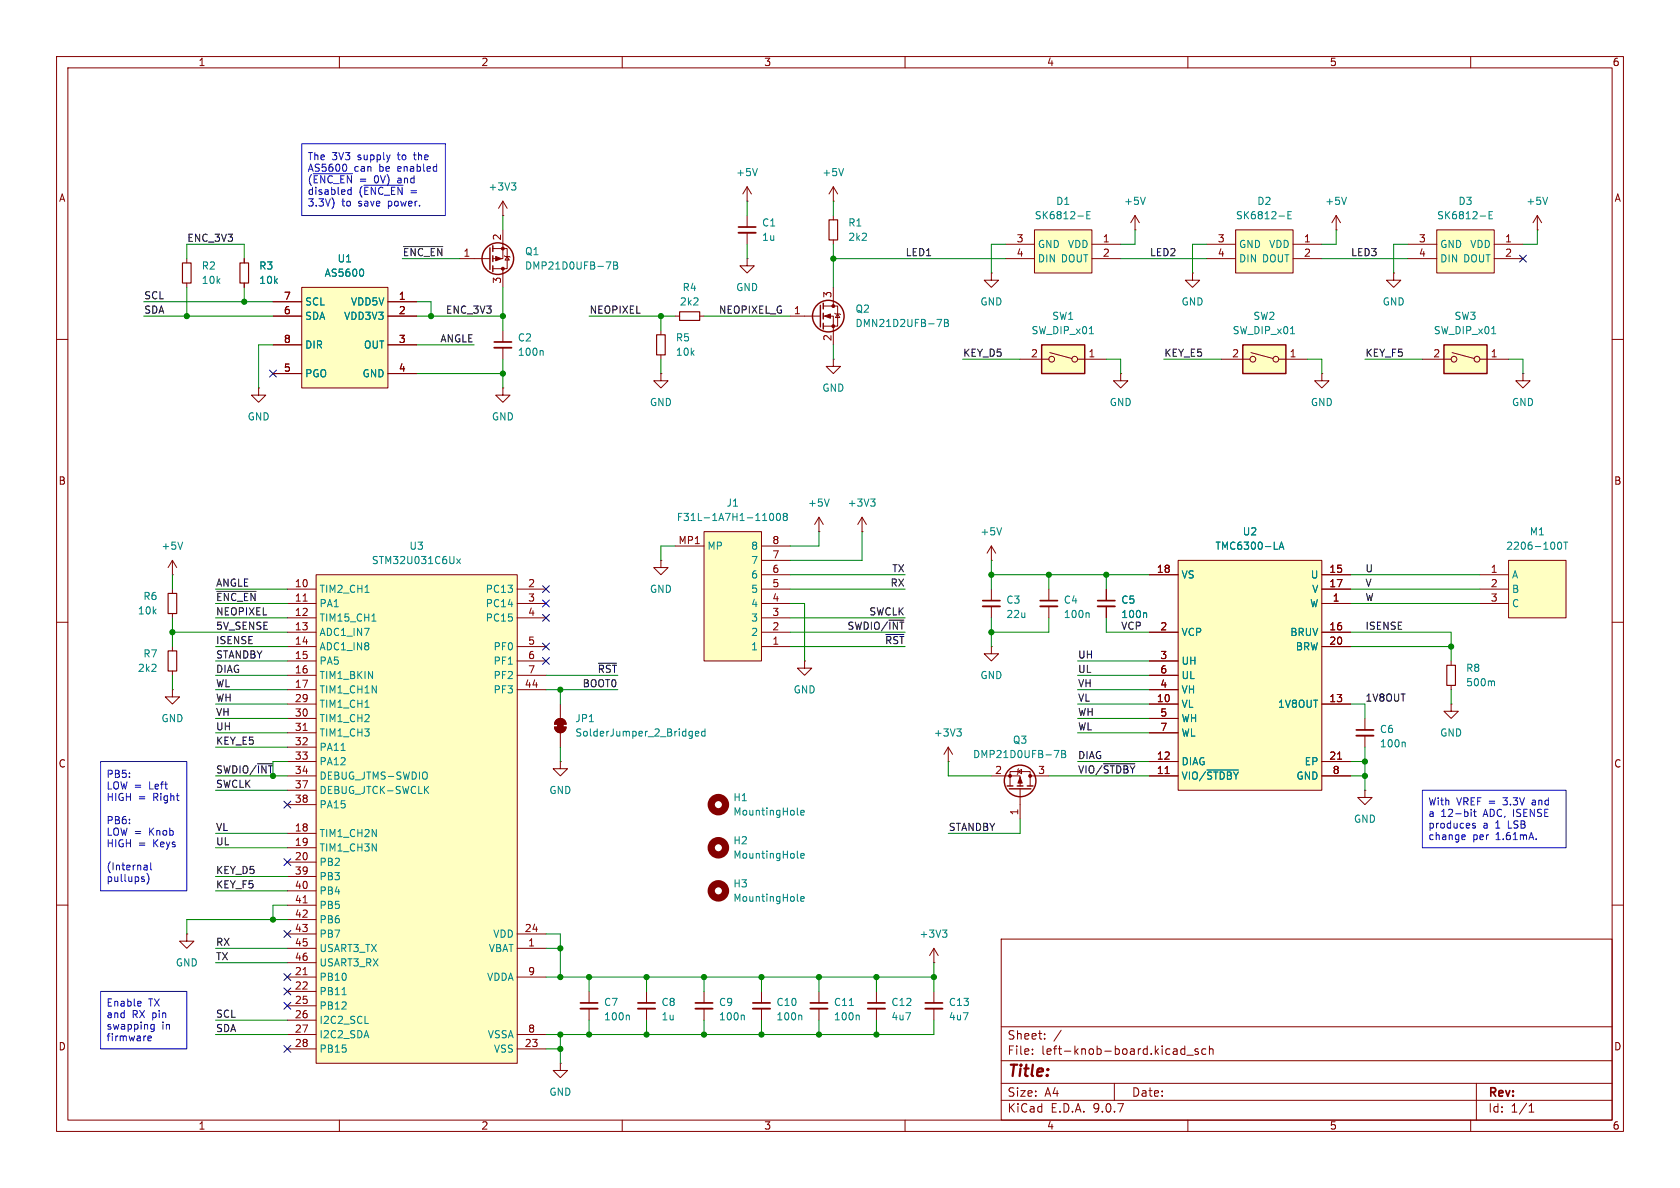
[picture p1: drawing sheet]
<svg xmlns="http://www.w3.org/2000/svg" width="297mm" height="210mm" viewBox="0 0 297 210" stroke-linecap="round" stroke-linejoin="round" font-family="sans-serif">
<path d="M0 0h297v210h-297z" fill="#fff" stroke="#fff" stroke-width=".18"/>
<g fill="none" stroke="#840000" stroke-width=".18">
<path d="M10 10h277v190h-277zM12 12h273v186h-273zM60 10v2M110 10v2M160 10v2M210 10v2M260 10v2M10 60h2M285 60h2M10 110h2M285 110h2M10 160h2"/>
<path d="M177 166h108v32h-108zM285 160h2M60 198v2M110 198v2M160 198v2M177 194.5h108M177 191.5h108M177 187.5h108M177 181.5h108M182.5 186.3v.1M182.5 185.5v.1M184.7 183.6v.1"/>
<path d="M184.7 182.8v.1M187.6 182.1l-1.3 2M197 191.5v3M209.5 184.9v1.5M209.5 185.5l-.5-.1-.3 .3v.4l.2 .2h.6M209.8 186.5h1.2M210 198v2M211.8 185.5l-.3-.1-.3 .2 .1 .2 .5 .2v.3h-.6M213.2 185.5l-.5-.1-.2 .3v.4l.1 .2h.6M213.8 185.5l.2-.1 .4 .1 .1 .9M213.8 184.9v1.5M260 198v2"/>
<path d="M261 191.5v6.5M270.3 196.6h.9M270.3 195.5l.4-.4v1.5"/>
</g>
<path d="M266.7 99.1h10.2v10.1h-10.2z" fill="#ffffc2"/>
<path d="M266.7 99.1h10.2v10.1h-10.2zM261.6 101.6h5.1M261.6 104.1h5.1M261.6 106.7h5.1" fill="none" stroke="#840000" stroke-width=".18"/>
<path d="M275.5 96l.2-.2a.68 .68 0 0 1 .4 .7 .68 .68 0 0 1-.4 .6l-.2-.1-.2-.4zM276.4 95.8h.8M276.8 95.8v1.3M141 151.5l.1 .2M141.6 151.3l.6-.1-.1-.3h-.4l-.1 .1v.6h.5" fill="none" stroke="#008484" stroke-width=".18"/>
<circle cx="127" cy="149.9" r="1.27" fill="none" stroke="#840000" stroke-width="1.3"/>
<path d="M219.7 61h7.6v5h-7.6z" fill="#ffffc2"/>
<g fill="none" stroke="#840000" stroke-width=".18">
<path d="M215.9 63.5h5.1M221.2 62.3l3.8 1.1M226.1 63.5h5M144.8 175.3v2M144.8 178.3v2"/>
<circle cx="221.5" cy="63.5" r=".51"/>
<circle cx="225.6" cy="63.5" r=".51"/>
</g>
<path d="M219.7 61h7.6v5h-7.6z" fill="none" stroke="#840000" stroke-width=".25"/>
<path d="M228.1 59h.8M150.2 177.8h.7M151.7 179.4l.2 .2v.7" fill="none" stroke="#008484" stroke-width=".18"/>
<path d="M143.3 177.3h3" fill="none" stroke="#840000" stroke-width=".3"/>
<path d="M143.3 178.3h3" fill="none" stroke="#840000" stroke-width=".33"/>
<path d="M218.4 40.6h10.2v7.7h-10.2z" fill="#ffffc2"/>
<g fill="none" stroke="#840000" stroke-width=".18">
<path d="M88.9 38.1h.1M88.9 35.6l.8 1.2M88.9 35.6l-.8 1.2M88.9 35.6v2.5M271.8 38.1l-.8 1.3M271.8 38.1l.7 1.3M271.8 38.1v2.5M210.8 48.3v1.2h1.3l-1.3 1.3-1.3-1.3h1.3M210.8 48.3h.1M213.4 43.2h5M213.4 45.7h5M218.4 40.6h10.2v7.7h-10.2z"/>
<path d="M228.6 43.2h5.1M228.6 45.7h5.1M271.8 40.6h.1M88.9 68.6v1.3h1.3l-1.3 1.2-1.3-1.2h1.3M88.9 68.6h.1M175.3 104.1v2.1M175.3 107.2v2M30.5 121.9v1.3h-1.3l1.3 1.3 1.2-1.3h-1.2M30.5 121.9h.1"/>
</g>
<path d="M90.4 32.3h.8l-.4 .5M91 32.8l.2 .3v.3l-.2 .2M226.1 38.2h1M227.7 38h.4M228.3 37.4h-.6v1.3h.6M273.6 34.9l-.4 1.2" fill="none" stroke="#008484" stroke-width=".18"/>
<path d="M173.7 106.2h3.1" fill="none" stroke="#840000" stroke-width=".3"/>
<path d="M173.7 107.2h3.1" fill="none" stroke="#840000" stroke-width=".33"/>
<path d="M254 40.6h10.2v7.7h-10.2z" fill="#ffffc2"/>
<g fill="none" stroke="#840000" stroke-width=".18">
<path d="M248.9 43.2h5.1M248.9 45.7h5.1M254 40.6h10.2v7.7h-10.2zM264.2 43.2h5M264.2 45.7h5M233.7 66v1.3h-1.3l1.3 1.3 1.2-1.3h-1.2M233.7 66h.1M30.5 99.1v2.5M30.5 99.1l.7 1.2M30.5 99.1l-.8 1.2M30.5 101.6h.1M30.5 104.1v.8"/>
<path d="M30.5 108.5v.7M30.5 114.3v.8M30.5 118.6v.8M33 165.1v1.3h1.3l-1.3 1.2-1.3-1.2h1.3M33 165.1h.1M154.9 175.3v2M154.9 178.3v2M165.1 170.2h.1M165.1 167.6l-.8 1.3M165.1 167.6l.8 1.3M165.1 167.6v2.6M165.1 175.3v2"/>
<path d="M165.1 178.3v2M99.1 188v1.2h1.2l-1.2 1.3-1.3-1.3h1.3M99.1 188h.1"/>
</g>
<path d="M261.7 38.2h.9M263.3 38h.4M263.9 37.4h-.6v1.3h.6M32.3 95.8l-.4 1.3M166.6 164.4h.8l-.4 .5M167.2 164.9l.2 .2v.3l-.2 .3" fill="none" stroke="#008484" stroke-width=".18"/>
<path d="M153.4 177.3h3.1M163.6 177.3h3" fill="none" stroke="#840000" stroke-width=".3"/>
<path d="M153.4 178.3h3.1M163.6 178.3h3" fill="none" stroke="#840000" stroke-width=".33"/>
<path d="M29.7 115.1h1.5v3.5h-1.5zM29.7 104.9h1.5v3.6h-1.5z" fill="none" stroke="#840000" stroke-width=".2"/>
<path d="M55.9 101.6h35.5v86.4h-35.5z" fill="#ffffc2"/>
<g fill="none" stroke="#840000" stroke-width=".18">
<path d="M147.3 35.6h.1M147.3 33l-.7 1.3M147.3 33l.8 1.3M147.3 33v2.6M236.2 38.1l-.7 1.3M236.2 38.1l.8 1.3M236.2 38.1v2.5M33 45.7v.8M33 50v.8M43.2 45.7v.8M43.2 50v.8M236.2 40.6h.1"/>
<path d="M246.4 48.3v1.2h1.2l-1.2 1.3-1.3-1.3h1.3M246.4 48.3h.1M45.7 68.6v1.3h1.3l-1.3 1.2-1.3-1.2h1.3M45.7 68.6h.1M50.8 104.1h5.1M50.8 106.7h5.1M50.8 109.2h5.1M50.8 111.8h5.1M50.8 114.3h5.1M50.8 116.8h5.1M50.8 119.4h5.1M53.6 106.3h.7"/>
<path d="M55.9 101.6h35.5v86.4h-35.5zM91.4 104.1h5.1M91.4 106.7h5.1M91.4 109.2h5.1M91.4 114.3h5.1M91.4 116.8h5.1M91.4 119.4h5.1M256.5 116.8v.8M50.8 121.9h5.1M50.8 124.5h5.1M50.8 127h5.1M50.8 129.5h5.1"/>
<path d="M50.8 132.1h5.1M50.8 134.6h5.1M50.8 137.2h5.1M50.8 139.7h5.1M53.6 129.1h.7M91.4 121.9h5.1M175.3 137.2h5v1.7M178.6 138.9v-2.5h3.5v2.5M180 136.4l.6-.4v.8zM180.1 135.9l-.1 .1v.8l-.2 .1M180.3 139.4v5.4M182.1 137.2h3.3"/>
<path d="M241.3 139.7v1.3h1.3l-1.3 1.2-1.3-1.2h1.3M241.3 139.7h.1M241.3 127v2M241.3 130v2.1M256.5 124.5v1.2h1.3l-1.3 1.3-1.2-1.3h1.2M256.5 124.5h.1M256.5 121.2v.7M50.8 142.2h5.1M50.8 147.3h5.1M50.8 149.9h5.1M50.8 152.4h5.1M50.8 154.9h5.1"/>
<path d="M50.8 157.5h5.1M53.6 159.6h.7M50.8 160h5.1M50.8 162.6h5.1M50.8 165.1h5.1M50.8 167.6h5.1M50.8 170.2h5.1M50.8 172.7h5.1M50.8 175.3h5.1M50.8 177.8h5.1M53.6 172.3h.7M91.4 165.1h5.1"/>
<path d="M91.4 167.6h5.1M91.4 172.7h5.1M114.3 175.3v2M114.3 178.3v2M134.6 175.3v2M134.6 178.3v2M50.8 180.3h5.1M50.8 182.9h5.1M50.8 185.4h5.1M91.4 182.9h5.1M91.4 185.4h5.1"/>
</g>
<g fill="none" stroke="#008484" stroke-width=".18">
<path d="M149.1 29.8l-.4 1.3M238 34.9l-.4 1.2M80.7 98.8l.7 .8M81.4 98.8l-.7 .8M64.5 104.7h.8M65.7 109.8h.8M60.3 132.7h.7M64.5 125h.8M75.2 139.6l.6 .7M75.4 136.5a.9 .9 0 0 1 0 1.2M75.8 139l-.7 .7M186.4 132.7h.8l-.5 1.2"/>
<path d="M187.7 132.7h.4l.3 .2-.3 .4 .3 .1v.3l-.2 .2h-.5zM187.7 133.3h.4M248.2 131.2l.2 .2v.6M263.8 120.4l.4 .2v.6M60.5 175.8h.7M141.6 179.4l.1 .2v.7M64.5 180.9h.6"/>
</g>
<path d="M32.3 46.5h1.5v3.5h-1.5zM42.4 46.5h1.5v3.5h-1.5zM255.8 117.6h1.5v3.6h-1.5z" fill="none" stroke="#840000" stroke-width=".2"/>
<path d="M239.8 129h3M112.8 177.3h3M133.1 177.3h3" fill="none" stroke="#840000" stroke-width=".3"/>
<path d="M239.8 130h3M112.8 178.3h3M133.1 178.3h3" fill="none" stroke="#840000" stroke-width=".33"/>
<g fill="none" stroke="#840000" stroke-width=".25">
<path d="M178.1 138.9h1M178.4 139.4h3.8M179.8 138.9h1M181.6 138.9h1"/>
<circle cx="180.3" cy="138" r="2.79"/>
</g>
<g fill="#840000" stroke="#840000" stroke-width=".18">
<path d="M180.3 137.4l.4 1h-.7z"/>
<circle cx="182.1" cy="137.2" r=".25"/>
<circle cx="178.6" cy="137.2" r=".25"/>
</g>
<path d="M255.3 61h7.6v5h-7.6z" fill="#ffffc2"/>
<g fill="none" stroke="#840000" stroke-width=".18">
<path d="M251.5 63.5h5M256.7 62.3l3.9 1.1M261.6 63.5h5.1M269.2 66v1.3h-1.2l1.2 1.3 1.3-1.3h-1.3M269.2 66h.1M116.8 99.1v1.2h1.3l-1.3 1.3-1.2-1.3h1.2M116.8 99.1h.1M144.8 94h.1M144.8 91.4l-.8 1.3M144.8 91.4l.7 1.3M144.8 91.4v2.6M142.2 116.8v1.3h1.3l-1.3 1.3-1.2-1.3h1.2"/>
<path d="M142.2 116.8h.1M175.3 114.3v1.3h1.2l-1.2 1.2-1.3-1.2h1.3M175.3 114.3h.1M167.6 134.6h.1M167.6 132.1l-.7 1.3M167.6 132.1l.8 1.3M167.6 132.1v2.5M124.5 175.3v2M124.5 178.3v2"/>
<circle cx="257" cy="63.5" r=".51"/>
<circle cx="261.1" cy="63.5" r=".51"/>
</g>
<path d="M255.3 61h7.6v5h-7.6z" fill="none" stroke="#840000" stroke-width=".25"/>
<path d="M263.7 59h.7M146.6 88.2l-.4 1.3M169.2 128.8h.7l-.4 .5M169.7 129.3l.2 .3v.3l-.2 .2M131.4 179.4l.2 .2v.7" fill="none" stroke="#008484" stroke-width=".18"/>
<path d="M122.9 177.3h3.1" fill="none" stroke="#840000" stroke-width=".3"/>
<path d="M122.9 178.3h3.1" fill="none" stroke="#840000" stroke-width=".33"/>
<path d="M124.5 94h10.1v22.8h-10.1z" fill="#ffffc2"/>
<g fill="none" stroke="#840000" stroke-width=".18">
<path d="M132.1 35.6h.1M132.1 33v2.6M132.1 38.1v2M132.1 33l-.8 1.3M132.1 33l.7 1.3M200.7 38.1l-.8 1.3M200.7 38.1l.7 1.3M200.7 38.1v2.5M116.8 58.4v.8M119.4 55.9h.7M123.7 55.9h.8M132.1 45.7v1.3h1.2l-1.2 1.3-1.3-1.3h1.3"/>
<path d="M132.1 45.7h.1M132.1 41.1v2.1M200.7 40.6h.1M116.8 66v1.3h1.3l-1.3 1.3-1.2-1.3h1.2M116.8 66h.1M116.8 62.7v.8M147.3 63.5v1.3h1.3l-1.3 1.2-1.3-1.2h1.3M147.3 63.5h.1M119.4 96.5h5.1M124.5 94h10.1v22.8h-10.1zM134.6 99.1h5.1M134.6 96.5h5.1"/>
<path d="M134.6 114.3h5.1M134.6 111.8h5.1M134.6 109.2h5.1M134.6 106.7h5.1M134.6 104.1h5.1M134.6 101.6h5.1M98 128.5h2.1a1.02 1.02 0 0 1-1 1 1.02 1.02 0 0 1-1.1-1zM98.3 127.3a1.02 1.02 0 0 1 1.1-.2 1.02 1.02 0 0 1 .7 .9h-2.1zM99.1 134.6v1.3h-1.3l1.3 1.3 1.2-1.3h-1.2M99.1 134.6h.1M99.1 124.5v2.5M99.1 129.5v2.6"/>
</g>
<g fill="none" stroke="#008484" stroke-width=".18">
<path d="M133.9 29.8l-.4 1.3M202.5 34.9l-.4 1.2M136.2 90.9l.1-.2a.68 .68 0 0 1 .5 .7 .68 .68 0 0 1-.5 .6l-.1-.1-.2-.4zM137.4 90.8l.2-.1a.68 .68 0 0 1 .4 .7 .68 .68 0 0 1-.4 .6 .84 .84 0 0 1-.2-1.2zM138.7 91.3l-.2-.2 .2-.4h.2l.3 .3-.3 .3M138.7 91.3l-.2 .2v.4l.2 .1h.4l.1-.2v-.3l-.3-.2M138.7 91.3h.2M122 129.3h.4M122.4 129.3v1l-.2 .2M122.4 130.1h-.4M122.9 129.7l.6-.1v-.3h-.4l-.2 .2 .1 .6h.5M124.6 129.3h-.3l-.3 .2 .1 .6h.5"/>
<path d="M124.6 128.8v1.3"/>
</g>
<g fill="#840000" stroke="#840000" stroke-width=".18">
<path d="M98.6 127.8h1v1h-1z"/>
<path d="M98 128.5h2.1a1.02 1.02 0 0 1-1 1 1.02 1.02 0 0 1-1.1-1z"/>
<path d="M98.3 127.3a1.02 1.02 0 0 1 1.1-.2 1.02 1.02 0 0 1 .7 .9h-2.1z"/>
</g>
<path d="M130.6 40.1h3" fill="none" stroke="#840000" stroke-width=".3"/>
<path d="M130.6 41.1h3" fill="none" stroke="#840000" stroke-width=".33"/>
<path d="M116.1 59.2h1.5v3.5h-1.5zM120.1 55.1h3.6v1.5h-3.6z" fill="none" stroke="#840000" stroke-width=".2"/>
<path d="M184.1 61h7.7v5h-7.7z" fill="#ffffc2"/>
<g fill="none" stroke="#840000" stroke-width=".18">
<path d="M180.3 63.5h5.1M185.6 62.3l3.9 1.1M190.5 63.5h5.1"/>
<circle cx="185.9" cy="63.5" r=".51"/>
<circle cx="190" cy="63.5" r=".51"/>
</g>
<path d="M184.1 61h7.7v5h-7.7z" fill="none" stroke="#840000" stroke-width=".25"/>
<path d="M192.6 59h.7" fill="none" stroke="#008484" stroke-width=".18"/>
<path d="M182.9 40.6h10.1v7.7h-10.1z" fill="#ffffc2"/>
<path d="M177.8 43.2h5.1M177.8 45.7h5.1M182.9 40.6h10.1v7.7h-10.1zM193 43.2h5.1M193 45.7h5.1M198.1 66v1.3h-1.3l1.3 1.3 1.3-1.3h-1.3M198.1 66h.1M185.4 104.1v2.1M185.4 107.2v2M104.1 175.3v2M104.1 178.3v2" fill="none" stroke="#840000" stroke-width=".18"/>
<path d="M190.6 38.2h.9M192.1 38h.5M192.7 37.4h-.6v1.3h.6M192.4 108.3l.1 .2v.7M141 159.1l.1 .2M141 143.9l.1 .2M141.6 158.9l.6-.1-.1-.3h-.4l-.1 .2v.6h.5M141.6 143.7l.6-.2-.1-.2-.4-.1-.1 .2v.6h.5M111.1 179.4l.2 .2v.7" fill="none" stroke="#008484" stroke-width=".18"/>
<path d="M183.9 106.2h3M102.6 177.3h3.1" fill="none" stroke="#840000" stroke-width=".3"/>
<path d="M183.9 107.2h3M102.6 178.3h3.1" fill="none" stroke="#840000" stroke-width=".33"/>
<g fill="none" stroke="#840000" stroke-width="1.3">
<circle cx="127" cy="157.5" r="1.27"/>
<circle cx="127" cy="142.2" r="1.27"/>
</g>
<path d="M208.3 99.1h25.4v40.6h-25.4z" fill="#ffffc2"/>
<g fill="none" stroke="#840000" stroke-width=".18">
<path d="M88.9 58.4v2.1M88.9 61.5v2M152.4 94h.1M152.4 91.4l-.8 1.3M152.4 91.4l.8 1.3M152.4 91.4v2.6M175.3 99.1h.1M175.3 96.5l-.8 1.3M175.3 96.5l.7 1.3M175.3 96.5v2.6M208.3 99.1h25.4v40.6h-25.4zM195.6 104.1v2.1"/>
<path d="M195.6 107.2v2M203.2 101.6h5.1M203.2 111.8h5.1M203.2 116.8h5.1M203.2 119.4h5.1M233.7 101.6h5.1M233.7 111.8h5.1M233.7 104.1h5.1M233.7 106.7h5.1M233.7 114.3h5.1M203.2 121.9h5.1M203.2 124.5h5.1"/>
<path d="M203.2 127h5.1M203.2 129.5h5.1M203.2 134.6h5.1M203.2 137.2h5.1M206 136.7h.7M233.7 124.5h5.1M233.7 134.6h5.1M233.7 137.2h5.1M236.5 134.2h.7"/>
</g>
<path d="M95.8 62l.2 .2v.6M153.9 88.2h.8l-.4 .5M154.5 88.7l.2 .2v.3l-.2 .3M177.1 93.3l-.4 1.3M226.1 97.1l.4-1.3 .5 1.3M226.2 96.7h.6M202.5 108.3l.2 .2v.7M213.4 136.1h5.5" fill="none" stroke="#008484" stroke-width=".18"/>
<path d="M87.4 60.5h3M194.1 106.2h3" fill="none" stroke="#840000" stroke-width=".3"/>
<path d="M87.4 61.5h3M194.1 107.2h3" fill="none" stroke="#840000" stroke-width=".33"/>
<path d="M53.3 50.8h15.3v17.8h-15.3z" fill="#ffffc2"/>
<g fill="none" stroke="#840000" stroke-width=".18">
<path d="M147.3 38.1v.8M43.2 45.7v.8M43.2 50v.8M48.3 53.3h5M48.3 55.9h5M53.3 50.8h15.3v17.8h-15.3zM68.6 53.3h5.1M68.6 55.9h5.1M81.3 45.7h5.3M87.1 43.9h2.6v3.6h-2.6M88.9 40.6v5.1h-1.8M88.9 47.5v3.3"/>
<path d="M89.2 45.2l.1 .1h.7l.2 .2M89.7 45.3l.3 .7h-.7zM139.7 55.9h5.3M145.5 54.1h2.6v3.6h-2.6M145.5 55.9h1.8v5.1M147.3 42.4v.8M147.3 50.8v3.3M147.6 55.4l.1 .1h.8l.1 .1M148.1 55.5l.4 .6h-.8zM175.3 48.3v1.2h1.2l-1.2 1.3-1.3-1.3h1.3M175.3 48.3h.1M48.3 61h5"/>
<path d="M48.3 66h5M68.6 61h5.1M68.6 66h5.1M195.6 104.1v2.1M195.6 107.2v2M203.2 101.6h5.1M203.2 111.8h5.1M203.2 116.8h5.1M203.2 119.4h5.1M233.7 101.6h5.1M233.7 111.8h5.1M233.7 104.1h5.1"/>
<path d="M233.7 106.7h5.1M233.7 114.3h5.1M203.2 121.9h5.1M203.2 124.5h5.1M203.2 127h5.1M203.2 129.5h5.1M203.2 134.6h5.1M203.2 137.2h5.1M206 136.7h.7M233.7 124.5h5.1M233.7 134.6h5.1M233.7 137.2h5.1"/>
<path d="M236.5 134.2h.7"/>
</g>
<path d="M64.1 47.6l.2 .5-.2 .7M107.2 46.3h.8l-.5 1.3M108.5 46.3h.4l.2 .2-.2 .4 .2 .1 .1 .3-.2 .3h-.5zM108.5 46.9h.4M165.6 56.5h.9l-.6 1.2M167 56.5h.4l.2 .2-.2 .4 .2 .1 .1 .3-.3 .2h-.4zM167 57.1h.4M226.1 97.1l.4-1.3 .5 1.3M226.2 96.7h.6M202.5 108.3l.2 .2v.7M213.4 136.1h5.5" fill="none" stroke="#008484" stroke-width=".18"/>
<g fill="none" stroke="#840000" stroke-width=".25">
<path d="M86.6 43.8v3.8M87.1 43.4v1.1M87.1 45.2v1M87.1 47v1M145 54v3.8M145.5 53.6v1M145.5 55.4v1M145.5 57.2v1"/>
<circle cx="88" cy="45.7" r="2.79"/>
<circle cx="146.4" cy="55.9" r="2.79"/>
</g>
<g fill="#840000" stroke="#840000" stroke-width=".18">
<path d="M145.8 55.9l1-.4v.8z"/>
<path d="M87.6 45.3l1 .4-1 .4z"/>
<circle cx="147.3" cy="54.1" r=".25"/>
<circle cx="147.3" cy="57.7" r=".25"/>
<circle cx="88.9" cy="47.5" r=".25"/>
<circle cx="88.9" cy="43.9" r=".25"/>
</g>
<path d="M146.6 38.9h1.5v3.5h-1.5z" fill="none" stroke="#840000" stroke-width=".2"/>
<path d="M71.3 43.6h7M38.3 104.5h7M105.8 117.2h3.2M156.6 112.2h3.2M195.1 135h5.5" fill="none" stroke="#000" stroke-width=".18"/>
<g fill="none" stroke="#008400" stroke-width=".18">
<path d="M88.9 38.1v2.5M132.1 35.6v2.5M147.3 35.6v2.5M25.4 53.3h22.9M25.4 55.9h22.9M33 45.7v-2.5h10.2v2.5M33 50.8v5.1M43.2 50.8v2.5M71.1 45.7h10.2M73.7 53.3h2.5v2.6M73.7 55.9h15.2M88.9 50.8v7.6"/>
<path d="M104.1 55.9h15.3M116.8 55.9v2.5M124.5 55.9h15.2M132.1 43.2v2.5M147.3 43.2v7.6M147.3 45.7h30.5M177.8 43.2h-2.5v5.1M198.1 45.7h15.3M200.7 40.6v2.6h-2.6M213.4 43.2h-2.6v5.1M233.7 45.7h15.2M236.2 40.6v2.6h-2.5"/>
<path d="M248.9 43.2h-2.5v5.1M271.8 40.6v2.6h-2.6M48.3 61h-2.6v7.6M73.7 61h10.1M73.7 66h15.2M88.9 63.5v5.1M116.8 63.5v2.5M147.3 61v2.5M170.2 63.5h10.1M195.6 63.5h2.5v2.5M205.7 63.5h10.2M231.1 63.5h2.6v2.5"/>
<path d="M241.3 63.5h10.2M266.7 63.5h2.5v2.5M119.4 96.5h-2.6v2.6M144.8 94v2.5h-5.1M152.4 94v5.1h-12.7M175.3 99.1v5M30.5 111.8h20.3M30.5 101.6v2.5M30.5 109.2v5.1M30.5 119.4v2.5M38.1 104.1h12.7M38.1 106.7h12.7"/>
<path d="M38.1 114.3h12.7M38.1 116.8h12.7M38.1 119.4h12.7M38.1 109.2h12.7M96.5 119.4h12.7M139.7 104.1h20.3M139.7 106.7h2.5v10.1M139.7 101.6h20.3M139.7 111.8h20.3M139.7 114.3h20.3M139.7 109.2h20.3M175.3 101.6h27.9"/>
<path d="M175.3 109.2v5.1M185.4 109.2v2.6h-10.1M185.4 101.6v2.5M190.5 116.8h12.7M190.5 119.4h12.7M195.6 109.2v2.6h7.6M195.6 101.6v2.5M238.8 111.8h17.7v5M238.8 104.1h22.8M238.8 106.7h22.8M238.8 101.6h22.8M238.8 114.3h17.7"/>
<path d="M38.1 137.2h12.7M38.1 124.5h12.7M38.1 127h12.7M38.1 129.5h12.7M38.1 121.9h12.7M38.1 139.7h12.7M38.1 132.1h12.7M50.8 134.6h-2.5v2.6M96.5 121.9h12.7M99.1 121.9v2.6M99.1 132.1v2.5M167.6 134.6v2.6h7.7"/>
<path d="M185.4 137.2h17.8M190.5 134.6h12.7M190.5 124.5h12.7M190.5 127h12.7M190.5 129.5h12.7M190.5 121.9h12.7M238.8 124.5h2.5v2.5M238.8 134.6h2.5M238.8 137.2h2.5M241.3 132.1v7.6M256.5 121.9v2.6M38.1 147.3h12.7"/>
<path d="M38.1 149.9h12.7M38.1 154.9h12.7M38.1 157.5h12.7M180.3 144.8v2.5h-12.7M38.1 167.6h12.7M38.1 170.2h12.7M50.8 162.6h-17.8v2.5M50.8 160h-2.5v2.6M96.5 172.7h68.6M96.5 165.1h2.6v7.6M96.5 167.6h2.6M104.1 172.7v2.6"/>
<path d="M114.3 172.7v2.6M124.5 172.7v2.6M134.6 172.7v2.6M144.8 172.7v2.6M154.9 172.7v2.6M165.1 170.2v5.1M38.1 182.9h12.7M38.1 180.3h12.7M96.5 185.4h2.6M99.1 182.9v5.1M104.1 180.3v2.6M114.3 180.3v2.6"/>
<path d="M124.5 180.3v2.6M134.6 180.3v2.6M144.8 180.3v2.6M154.9 180.3v2.6M165.1 180.3v2.6h-68.6"/>
</g>
<g fill="none" stroke="#000084" stroke-width=".18">
<path d="M268.6 45.1l1.2 1.2M269.8 45.1l-1.2 1.2M47.7 65.4l1.2 1.2M48.9 65.4l-1.2 1.2M95.9 113.7l1.2 1.2M95.9 103.5l1.2 1.2M95.9 108.6l1.2 1.2M95.9 106.1l1.2 1.2M95.9 116.2l1.2 1.2M97.1 113.7l-1.2 1.2M97.1 103.5l-1.2 1.2M97.1 108.6l-1.2 1.2"/>
<path d="M97.1 106.1l-1.2 1.2M97.1 116.2l-1.2 1.2M50.2 141.6l1.2 1.2M50.2 151.8l1.2 1.2M51.4 151.8l-1.2 1.2M51.4 141.6l-1.2 1.2M50.2 172.1l1.2 1.2M50.2 164.5l1.2 1.2M50.2 174.7l1.2 1.2M50.2 177.2l1.2 1.2M51.4 172.1l-1.2 1.2M51.4 164.5l-1.2 1.2"/>
<path d="M51.4 174.7l-1.2 1.2M51.4 177.2l-1.2 1.2M50.2 184.8l1.2 1.2M51.4 184.8l-1.2 1.2"/>
</g>
<g fill="none" stroke="#0000c2" stroke-width=".18">
<path d="M53.3 25.4h25.4v12.7h-25.4zM55.4 30.7h6.9M59 35.5v.9M61.2 29.1l.1 .7-.2 .4M61.6 33.6l-.1 .2v.5l.2 .1 .4-.1M62.1 33.1v1.3M64.3 32.8h7M17.8 134.6h15.2v22.9h-15.2zM251.5 139.7h25.4v10.2h-25.4zM25.4 155.4l.1 .2-.1 .2M25.6 152.9h.2l.2 .2v.7M26 154.4a1.46 1.46 0 0 1 0 1.9"/>
<path d="M26 153.7l-.4 .1M26 153.2l-.4 .1M26.6 152.5v1.1l.2 .2M259 148.4h-.4M259 147.6v.3l-.6 .1M260.1 143.5v.8M260.5 143.5h.5M260.7 143.1v1.1l.3 .1M260.8 145.6l-.3-.1-.2 .2 .1 .2 .4 .1v.3h-.5M271.6 148.3v.1M17.8 175.3h15.2v10.1h-15.2zM24.8 177l.1 .3-.6 .1"/>
<path d="M24.9 177.8l-.1 .1M26.2 183.2v.7h.5M26.7 181.8l.2 .1h.3M26.7 183.2l.1 .2-.6 .2M26.8 181.2h-.1M27.2 181.1v1l-.2 .3-.3-.1"/>
</g>
<g fill="#008400" stroke="#008400" stroke-width=".18">
<circle cx="154.9" cy="182.9" r=".46"/>
<circle cx="144.8" cy="182.9" r=".46"/>
<circle cx="134.6" cy="172.7" r=".46"/>
<circle cx="134.6" cy="182.9" r=".46"/>
<circle cx="124.5" cy="172.7" r=".46"/>
<circle cx="124.5" cy="182.9" r=".46"/>
<circle cx="154.9" cy="172.7" r=".46"/>
<circle cx="144.8" cy="172.7" r=".46"/>
<circle cx="165.1" cy="172.7" r=".46"/>
<circle cx="241.3" cy="137.2" r=".46"/>
<circle cx="241.3" cy="134.6" r=".46"/>
<circle cx="256.5" cy="114.3" r=".46"/>
<circle cx="195.6" cy="101.6" r=".46"/>
<circle cx="175.3" cy="101.6" r=".46"/>
<circle cx="185.4" cy="101.6" r=".46"/>
<circle cx="175.3" cy="111.8" r=".46"/>
<circle cx="104.1" cy="182.9" r=".46"/>
<circle cx="104.1" cy="172.7" r=".46"/>
<circle cx="99.1" cy="172.7" r=".46"/>
<circle cx="99.1" cy="167.6" r=".46"/>
<circle cx="114.3" cy="182.9" r=".46"/>
<circle cx="114.3" cy="172.7" r=".46"/>
<circle cx="99.1" cy="185.4" r=".46"/>
<circle cx="99.1" cy="182.9" r=".46"/>
<circle cx="99.1" cy="121.9" r=".46"/>
<circle cx="43.2" cy="53.3" r=".46"/>
<circle cx="76.2" cy="55.9" r=".46"/>
<circle cx="33" cy="55.9" r=".46"/>
<circle cx="48.3" cy="162.6" r=".46"/>
<circle cx="30.5" cy="111.8" r=".46"/>
<circle cx="88.9" cy="66" r=".46"/>
<circle cx="88.9" cy="55.9" r=".46"/>
<circle cx="116.8" cy="55.9" r=".46"/>
<circle cx="147.3" cy="45.7" r=".46"/>
</g>
<text font-size="2.8" fill="#840000" x="178" y="190.9">Title:</text>
<g font-size="2.1" fill="#840000">
<text x="178" y="184">Sheet:</text>
<text x="178" y="186.7">File:</text>
<text x="184.1" y="186.7">left-knob-board.kicad_sch</text>
<text x="178" y="196.9">KiCad</text>
<text x="178" y="194.1">Size:</text>
<text x="184.7" y="194.1">A4</text>
<text x="185.7" y="196.9">E.D.A.</text>
<text x="193.3" y="196.9">9.0.7</text>
<text x="200" y="194.1">Date:</text>
<text x="263" y="194.3">Rev:</text>
<text x="263" y="196.9">Id:</text>
<text x="267.1" y="196.9">1/1</text>
</g>
<g font-size="1.8" fill="#840000">
<text x="35" y="11.9">1</text>
<text x="85" y="11.9">2</text>
<text x="135" y="11.9">3</text>
<text x="185" y="11.9">4</text>
<text x="235" y="11.9">5</text>
<text x="285" y="11.9">6</text>
<text x="10.3" y="35.9">A</text>
<text x="285.3" y="35.9">A</text>
<text x="81.8" y="45.5">1</text>
<text x="88.6" y="42.6" transform="rotate(-90 88.6 42.6)">2</text>
<text x="179.6" y="42.9">3</text>
<text x="179.6" y="45.5">4</text>
<text x="194.9" y="42.9">1</text>
<text x="194.9" y="45.5">2</text>
<text x="215.2" y="42.9">3</text>
<text x="215.2" y="45.5">4</text>
<text x="230.4" y="42.9">1</text>
<text x="230.4" y="45.5">2</text>
<text x="250.8" y="42.9">3</text>
<text x="250.8" y="45.5">4</text>
<text x="266" y="42.9">1</text>
<text x="266" y="45.5">2</text>
<text x="50.1" y="53.1">7</text>
<text x="70.4" y="53.1">1</text>
<text x="88.6" y="50.2" transform="rotate(-90 88.6 50.2)">3</text>
<text x="147.1" y="52.8" transform="rotate(-90 147.1 52.8)">3</text>
<text x="50.1" y="55.6">6</text>
<text x="70.4" y="55.6">2</text>
<text x="140.3" y="55.6">1</text>
<text x="50.1" y="60.7">8</text>
<text x="50.1" y="65.8">5</text>
<text x="70.4" y="60.7">3</text>
<text x="70.4" y="65.8">4</text>
<text x="147.1" y="60.4" transform="rotate(-90 147.1 60.4)">2</text>
<text x="182.2" y="63.2">2</text>
<text x="192.3" y="63.2">1</text>
<text x="217.7" y="63.2">2</text>
<text x="227.9" y="63.2">1</text>
<text x="253.3" y="63.2">2</text>
<text x="263.5" y="63.2">1</text>
<text x="10.3" y="85.9">B</text>
<text x="285.3" y="85.9">B</text>
<text x="119.9" y="96.3">MP1</text>
<text x="136.5" y="101.3">6</text>
<text x="136.5" y="98.8">7</text>
<text x="136.5" y="96.3">8</text>
<text x="204.4" y="101.3">18</text>
<text x="234.9" y="101.3">15</text>
<text x="263.5" y="101.3">1</text>
<text x="52" y="103.9">10</text>
<text x="52" y="106.4">11</text>
<text x="93.3" y="103.9">2</text>
<text x="93.3" y="106.4">3</text>
<text x="136.5" y="106.4">4</text>
<text x="136.5" y="103.9">5</text>
<text x="234.9" y="103.9">17</text>
<text x="235.5" y="106.4">1</text>
<text x="263.5" y="103.9">2</text>
<text x="263.5" y="106.4">3</text>
<text x="52" y="109">12</text>
<text x="52" y="111.5">13</text>
<text x="93.3" y="109">4</text>
<text x="136.5" y="111.5">2</text>
<text x="136.5" y="109">3</text>
<text x="205" y="111.5">2</text>
<text x="234.9" y="111.5">16</text>
<text x="52" y="114">14</text>
<text x="52" y="116.6">15</text>
<text x="52" y="119.1">16</text>
<text x="93.3" y="114">5</text>
<text x="93.3" y="116.6">6</text>
<text x="93.3" y="119.1">7</text>
<text x="136.5" y="114">1</text>
<text x="205" y="116.6">3</text>
<text x="205" y="119.1">6</text>
<text x="234.9" y="114">20</text>
<text x="52" y="121.7">17</text>
<text x="52" y="124.2">29</text>
<text x="92.7" y="121.7">44</text>
<text x="204.4" y="124.2">10</text>
<text x="205" y="121.7">4</text>
<text x="234.9" y="124.2">13</text>
<text x="52" y="126.7">30</text>
<text x="52" y="129.3">31</text>
<text x="52" y="131.8">32</text>
<text x="205" y="126.7">5</text>
<text x="205" y="129.3">7</text>
<text x="10.3" y="135.9">C</text>
<text x="52" y="134.4">33</text>
<text x="52" y="136.9">34</text>
<text x="175.8" y="136.9">2</text>
<text x="183.4" y="136.9">3</text>
<text x="204.4" y="134.4">12</text>
<text x="204.4" y="136.9">11</text>
<text x="234.9" y="134.4">21</text>
<text x="235.5" y="136.9">8</text>
<text x="285.3" y="135.9">C</text>
<text x="52" y="139.4">37</text>
<text x="52" y="142">38</text>
<text x="52" y="147.1">18</text>
<text x="52" y="149.6">19</text>
<text x="180.1" y="144.2" transform="rotate(-90 180.1 144.2)">1</text>
<text x="52" y="152.1">20</text>
<text x="52" y="154.7">39</text>
<text x="52" y="157.2">40</text>
<text x="52" y="159.8">41</text>
<text x="52" y="162.3">42</text>
<text x="52" y="164.8">43</text>
<text x="52" y="167.4">45</text>
<text x="92.7" y="164.8">24</text>
<text x="93.3" y="167.4">1</text>
<text x="52" y="169.9">46</text>
<text x="52" y="172.5">21</text>
<text x="93.3" y="172.5">9</text>
<text x="52" y="175">22</text>
<text x="52" y="177.5">25</text>
<text x="10.3" y="185.9">D</text>
<text x="52" y="180.1">26</text>
<text x="52" y="182.6">27</text>
<text x="52" y="185.2">28</text>
<text x="92.7" y="185.2">23</text>
<text x="93.3" y="182.6">8</text>
<text x="285.3" y="185.9">D</text>
<text x="35" y="199.9">1</text>
<text x="85" y="199.9">2</text>
<text x="135" y="199.9">3</text>
<text x="185" y="199.9">4</text>
<text x="235" y="199.9">5</text>
<text x="285" y="199.9">6</text>
</g>
<g font-size="1.8" fill="#0000c2">
<text x="54.3" y="28.5">The</text>
<text x="58.7" y="28.5">3V3</text>
<text x="63.3" y="28.5">supply</text>
<text x="70.6" y="28.5">to</text>
<text x="73.7" y="28.5">the</text>
<text x="54.3" y="30.6">AS5600</text>
<text x="54.3" y="32.6">(~{ENC_EN}=</text>
<text x="54.3" y="34.7">disabled</text>
<text x="62.6" y="30.6">can</text>
<text x="63.4" y="34.7">(~{ENC_EN}=</text>
<text x="66.2" y="32.6">0V)</text>
<text x="67.2" y="30.6">be</text>
<text x="70.6" y="30.6">enabled</text>
<text x="70.6" y="32.6">and</text>
<text x="54.3" y="36.7">3.3V)</text>
<text x="60.4" y="36.7">to</text>
<text x="63.5" y="36.7">save</text>
<text x="68.9" y="36.7">power.</text>
<text x="18.7" y="137.7">PB5:</text>
<text x="18.7" y="139.8">LOW =</text>
<text x="18.7" y="141.8">HIGH</text>
<text x="24.4" y="141.8">=</text>
<text x="26.5" y="139.8">Left</text>
<text x="27.2" y="141.8">Right</text>
<text x="252.4" y="142.6">With</text>
<text x="257.5" y="142.6">VREF =</text>
<text x="266" y="142.6">3.3V</text>
<text x="271.3" y="142.6">and</text>
<text x="18.7" y="145.9">PB6:</text>
<text x="18.7" y="147.9">LOW =</text>
<text x="18.7" y="150">HIGH</text>
<text x="24.4" y="150">=</text>
<text x="26.5" y="147.9">Knob</text>
<text x="27.2" y="150">Keys</text>
<text x="252.4" y="144.6">a</text>
<text x="252.4" y="146.7">produces</text>
<text x="252.4" y="148.7">change</text>
<text x="254.7" y="144.6">12-bit</text>
<text x="260.4" y="148.7">per</text>
<text x="262.2" y="146.7">a</text>
<text x="262.4" y="144.6">ADC, ISENSE</text>
<text x="264.5" y="146.7">1</text>
<text x="264.6" y="148.7">1.61mA.</text>
<text x="266.9" y="146.7">LSB</text>
<text x="18.7" y="154.1">(Internal</text>
<text x="18.7" y="156.1">pullups)</text>
<text x="18.7" y="178.1">Enable</text>
<text x="26.3" y="178.1">TX</text>
<text x="18.7" y="180.2">and</text>
<text x="18.7" y="182.2">swapping</text>
<text x="18.7" y="184.3">firmware</text>
<text x="23.4" y="180.2">RX pin</text>
<text x="28.6" y="182.2">in</text>
</g>
<g font-size="1.8" fill="#008484">
<text x="86.3" y="33.9">+3V3</text>
<text x="130" y="31.3">+5V</text>
<text x="145.3" y="31.3">+5V</text>
<text x="134.6" y="40.2">C1</text>
<text x="149.9" y="40.2">R1</text>
<text x="182.8" y="39">SK6812-E</text>
<text x="186.6" y="36.4">D1</text>
<text x="198.6" y="36.4">+5V</text>
<text x="218.4" y="39">SK6812-E</text>
<text x="222.2" y="36.4">D2</text>
<text x="234.2" y="36.4">+5V</text>
<text x="254" y="39">SK6812-E</text>
<text x="257.7" y="36.4">D3</text>
<text x="269.7" y="36.4">+5V</text>
<text x="35.6" y="47.9">R2</text>
<text x="45.7" y="47.9">R3</text>
<text x="59.6" y="46.6">U1</text>
<text x="92.7" y="47.9">DMP21D0UFB-7B</text>
<text x="92.7" y="45.3">Q1</text>
<text x="134.6" y="42.8">1u</text>
<text x="149.9" y="42.8">2k2</text>
<text x="183.4" y="44">GND</text>
<text x="183.4" y="46.6">DIN DOUT</text>
<text x="188.7" y="44">VDD</text>
<text x="218.9" y="44">GND</text>
<text x="218.9" y="46.6">DIN DOUT</text>
<text x="224.3" y="44">VDD</text>
<text x="254.5" y="44">GND</text>
<text x="254.5" y="46.6">DIN DOUT</text>
<text x="259.8" y="44">VDD</text>
<text x="35.6" y="50.4">10k</text>
<text x="45.7" y="50.4">10k</text>
<text x="57.3" y="49.1">AS5600</text>
<text x="120.6" y="51.7">R4</text>
<text x="130" y="51.7">GND</text>
<text x="53.8" y="54.2">SCL</text>
<text x="53.8" y="56.7">SDA</text>
<text x="60.7" y="56.7">VDD3V3</text>
<text x="61.9" y="54.2">VDD5V</text>
<text x="120.1" y="54.2">2k2</text>
<text x="151.1" y="55.5">Q2</text>
<text x="151.1" y="58">DMN21D2UFB-7B</text>
<text x="173.2" y="54.2">GND</text>
<text x="182.3" y="59.3">SW_DIP_x01</text>
<text x="185.9" y="56.7">SW1</text>
<text x="208.8" y="54.2">GND</text>
<text x="217.8" y="59.3">SW_DIP_x01</text>
<text x="221.5" y="56.7">SW2</text>
<text x="244.3" y="54.2">GND</text>
<text x="253.4" y="59.3">SW_DIP_x01</text>
<text x="257" y="56.7">SW3</text>
<text x="53.8" y="61.8">DIR</text>
<text x="64.2" y="61.8">OUT</text>
<text x="91.4" y="60.6">C2</text>
<text x="91.4" y="63.1">100n</text>
<text x="119.4" y="60.6">R5</text>
<text x="119.4" y="63.1">10k</text>
<text x="53.8" y="66.9">PGO</text>
<text x="64" y="66.9">GND</text>
<text x="114.8" y="72">GND</text>
<text x="145.3" y="69.4">GND</text>
<text x="196.1" y="72">GND</text>
<text x="231.6" y="72">GND</text>
<text x="267.2" y="72">GND</text>
<text x="43.7" y="74.5">GND</text>
<text x="86.9" y="74.5">GND</text>
<text x="128.3" y="89.8">J1</text>
<text x="142.7" y="89.8">+5V</text>
<text x="149.8" y="89.8">+3V3</text>
<text x="119.6" y="92.3">F31L-1A7H1-11008</text>
<text x="173.2" y="94.8">+5V</text>
<text x="219.6" y="94.8">U2</text>
<text x="270.3" y="94.8">M1</text>
<text x="28.4" y="97.4">+5V</text>
<text x="65.6" y="99.9">STM32U031C6Ux</text>
<text x="72.3" y="97.4">U3</text>
<text x="125" y="97.4">MP</text>
<text x="132.7" y="99.9">7</text>
<text x="132.7" y="97.4">8</text>
<text x="214.8" y="97.4">TMC6300-LA</text>
<text x="266.2" y="97.4">2206-100T</text>
<text x="25.2" y="106.3">R6</text>
<text x="56.4" y="105">TIM2_CH1</text>
<text x="56.4" y="107.5">PA1</text>
<text x="85.8" y="105">PC13</text>
<text x="85.8" y="107.5">PC14</text>
<text x="114.8" y="105">GND</text>
<text x="132.7" y="107.5">4</text>
<text x="132.7" y="105">5</text>
<text x="132.7" y="102.5">6</text>
<text x="177.8" y="106.9">C3</text>
<text x="188" y="106.9">C4</text>
<text x="198.1" y="106.9">C5</text>
<text x="208.8" y="102.5">VS</text>
<text x="231.5" y="107.5">W</text>
<text x="231.6" y="102.5">U</text>
<text x="231.9" y="105">V</text>
<text x="267.2" y="102.5">A</text>
<text x="267.2" y="105">B</text>
<text x="267.2" y="107.5">C</text>
<text x="24.3" y="108.8">10k</text>
<text x="56.4" y="110.1">TIM15_CH1</text>
<text x="56.4" y="112.6">ADC1_IN7</text>
<text x="85.8" y="110.1">PC15</text>
<text x="132.7" y="112.6">2</text>
<text x="132.7" y="110.1">3</text>
<text x="177.8" y="109.5">22u</text>
<text x="188" y="109.5">100n</text>
<text x="198.1" y="109.5">100n</text>
<text x="208.8" y="112.6">VCP</text>
<text x="228" y="112.6">BRUV</text>
<text x="24.3" y="119">2k2</text>
<text x="25.2" y="116.4">R7</text>
<text x="56.4" y="115.2">ADC1_IN8</text>
<text x="56.4" y="117.7">PA5</text>
<text x="87.2" y="115.2">PF0</text>
<text x="87.2" y="117.7">PF1</text>
<text x="132.7" y="115.2">1</text>
<text x="208.8" y="117.7">UH</text>
<text x="229" y="115.2">BRW</text>
<text x="259.1" y="119">R8</text>
<text x="56.4" y="120.2">TIM1_BKIN</text>
<text x="56.4" y="122.8">TIM1_CH1N</text>
<text x="56.4" y="125.3">TIM1_CH1</text>
<text x="87.2" y="120.2">PF2</text>
<text x="87.2" y="122.8">PF3</text>
<text x="140.2" y="122.8">GND</text>
<text x="173.2" y="120.2">GND</text>
<text x="208.8" y="120.2">UL</text>
<text x="208.8" y="122.8">VH</text>
<text x="208.8" y="125.3">VL</text>
<text x="225.8" y="125.3">1V8OUT</text>
<text x="259.1" y="121.5">500m</text>
<text x="28.4" y="127.9">GND</text>
<text x="56.4" y="127.9">TIM1_CH2</text>
<text x="56.4" y="130.4">TIM1_CH3</text>
<text x="101.6" y="127.9">JP1</text>
<text x="101.6" y="130.4">SolderJumper_2_Bridged</text>
<text x="165" y="130.4">+3V3</text>
<text x="179" y="131.7">Q3</text>
<text x="208.8" y="127.9">WH</text>
<text x="208.8" y="130.4">WL</text>
<text x="243.8" y="129.8">C6</text>
<text x="254.5" y="130.4">GND</text>
<text x="56.4" y="132.9">PA11</text>
<text x="56.4" y="135.5">PA12</text>
<text x="171.9" y="134.2">DMP21D0UFB-7B</text>
<text x="208.8" y="135.5">DIAG</text>
<text x="230.5" y="135.5">EP</text>
<text x="243.8" y="132.3">100n</text>
<text x="56.4" y="138">DEBUG_JTMS-SWDIO</text>
<text x="56.4" y="140.6">DEBUG_JTCK-SWCLK</text>
<text x="56.4" y="143.1">PA15</text>
<text x="97" y="140.6">GND</text>
<text x="129.5" y="141.8">H1</text>
<text x="208.8" y="138">VIO/~{STDBY}</text>
<text x="229.1" y="138">GND</text>
<text x="56.4" y="148.2">TIM1_CH2N</text>
<text x="129.5" y="149.5">H2</text>
<text x="129.5" y="144.4">MountingHole</text>
<text x="239.3" y="145.6">GND</text>
<text x="56.4" y="150.7">TIM1_CH3N</text>
<text x="56.4" y="153.3">PB2</text>
<text x="56.4" y="155.8">PB3</text>
<text x="129.5" y="152">MountingHole</text>
<text x="56.4" y="158.3">PB4</text>
<text x="56.4" y="160.9">PB5</text>
<text x="129.5" y="157.1">H3</text>
<text x="129.5" y="159.6">MountingHole</text>
<text x="56.4" y="163.4">PB6</text>
<text x="56.4" y="166">PB7</text>
<text x="87.1" y="166">VDD</text>
<text x="162.5" y="166">+3V3</text>
<text x="31" y="171">GND</text>
<text x="56.4" y="168.5">USART3_TX</text>
<text x="56.4" y="171">USART3_RX</text>
<text x="56.4" y="173.6">PB10</text>
<text x="86" y="173.6">VDDA</text>
<text x="86.3" y="168.5">VBAT</text>
<text x="56.4" y="176.1">PB11</text>
<text x="56.4" y="178.7">PB12</text>
<text x="106.7" y="178">C7</text>
<text x="116.8" y="178">C8</text>
<text x="127" y="178">C9</text>
<text x="137.2" y="178">C10</text>
<text x="147.3" y="178">C11</text>
<text x="157.5" y="178">C12</text>
<text x="167.6" y="178">C13</text>
<text x="56.4" y="181.2">I2C2_SCL</text>
<text x="56.4" y="183.7">I2C2_SDA</text>
<text x="86.1" y="183.7">VSSA</text>
<text x="106.7" y="180.6">100n</text>
<text x="116.8" y="180.6">1u</text>
<text x="127" y="180.6">100n</text>
<text x="137.2" y="180.6">100n</text>
<text x="147.3" y="180.6">100n</text>
<text x="157.5" y="180.6">4u7</text>
<text x="167.6" y="180.6">4u7</text>
<text x="56.4" y="186.3">PB15</text>
<text x="87.2" y="186.3">VSS</text>
<text x="97" y="193.9">GND</text>
</g>
<g font-size="1.8">
<text x="33" y="42.8">ENC_3V3</text>
<text x="71.1" y="45.4">~{ENC_EN}</text>
<text x="160" y="45.4">LED1</text>
<text x="203.2" y="45.4">LED2</text>
<text x="238.8" y="45.4">LED3</text>
<text x="25.4" y="53">SCL</text>
<text x="25.4" y="55.5">SDA</text>
<text x="78.7" y="55.5">ENC_3V3</text>
<text x="104.1" y="55.5">NEOPIXEL</text>
<text x="127" y="55.5">NEOPIXEL_G</text>
<text x="77.8" y="60.6">ANGLE</text>
<text x="170.2" y="63.2">KEY_D5</text>
<text x="205.7" y="63.2">KEY_E5</text>
<text x="241.3" y="63.2">KEY_F5</text>
<text x="157.6" y="101.3">TX</text>
<text x="241.3" y="101.3">U</text>
<text x="38.1" y="106.3">~{ENC_EN}</text>
<text x="38.1" y="103.8">ANGLE</text>
<text x="157.3" y="103.8">RX</text>
<text x="241.3" y="106.3">W</text>
<text x="241.3" y="103.8">V</text>
<text x="38.1" y="111.4">5V_SENSE</text>
<text x="38.1" y="108.9">NEOPIXEL</text>
<text x="38.1" y="114">ISENSE</text>
<text x="149.7" y="111.4">SWDIO/~{INT}</text>
<text x="153.6" y="108.9">SWCLK</text>
<text x="156.4" y="114">~{RST}</text>
<text x="198.1" y="111.4">VCP</text>
<text x="241.3" y="111.4">ISENSE</text>
<text x="38.1" y="116.5">STANDBY</text>
<text x="38.1" y="119">DIAG</text>
<text x="105.6" y="119">~{RST}</text>
<text x="190.5" y="119">UL</text>
<text x="190.5" y="116.5">UH</text>
<text x="38.1" y="124.1">WH</text>
<text x="38.1" y="121.6">WL</text>
<text x="102.9" y="121.6">BOOT0</text>
<text x="190.5" y="124.1">VL</text>
<text x="190.5" y="121.6">VH</text>
<text x="241.3" y="124.1">1V8OUT</text>
<text x="38.1" y="129.2">UH</text>
<text x="38.1" y="126.7">VH</text>
<text x="38.1" y="131.7">KEY_E5</text>
<text x="190.5" y="126.7">WH</text>
<text x="190.5" y="129.2">WL</text>
<text x="190.5" y="134.3">DIAG</text>
<text x="190.5" y="136.8">VIO/~{STDBY}</text>
<text x="38.1" y="139.4">SWCLK</text>
<text x="38.1" y="147">VL</text>
<text x="38.1" y="149.5">UL</text>
<text x="167.6" y="147">STANDBY</text>
<text x="38.1" y="154.6">KEY_D5</text>
<text x="38.1" y="157.1">KEY_F5</text>
<text x="38.1" y="167.3">RX</text>
<text x="38.1" y="169.8">TX</text>
<text x="38.1" y="180">SCL</text>
<text x="38.1" y="182.5">SDA</text>
</g>
<text font-size="1.8" fill="#008400" x="38.1" y="136.8">SWDIO/~{INT}</text>
</svg>
